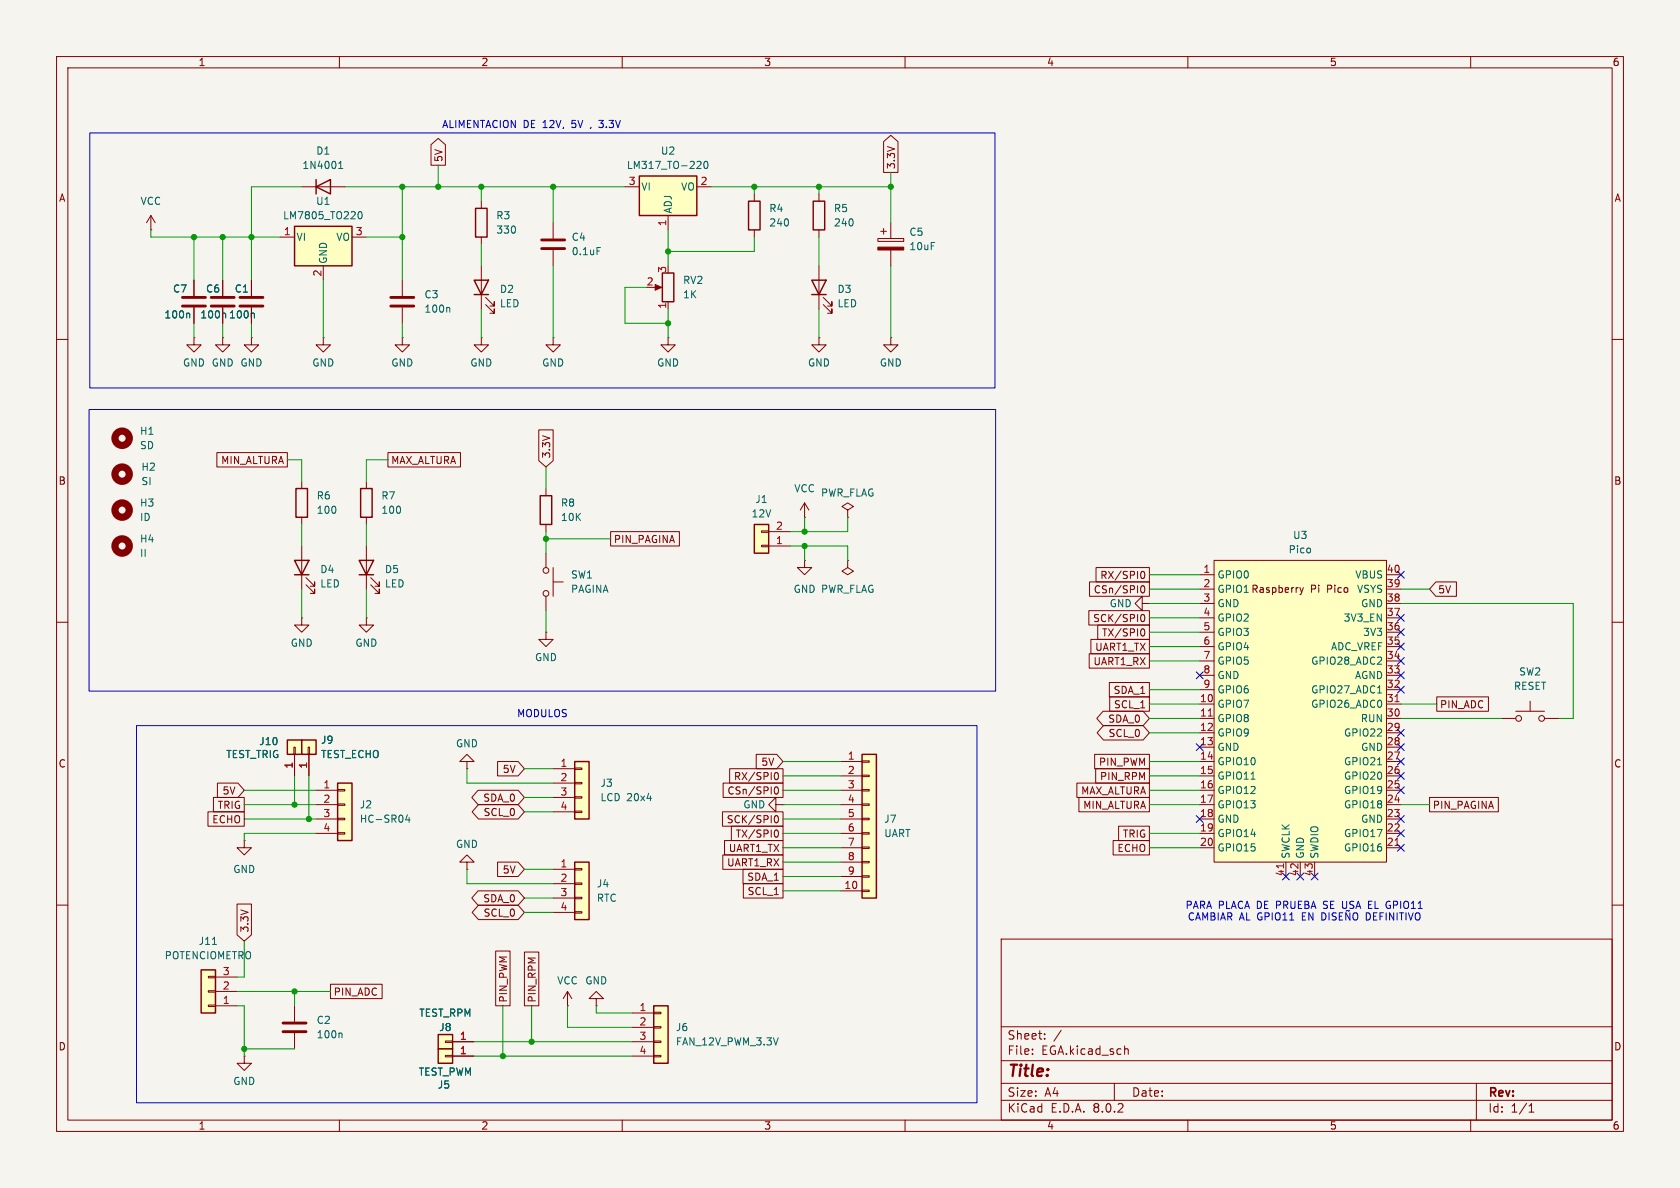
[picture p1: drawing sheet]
<svg xmlns="http://www.w3.org/2000/svg" width="297mm" height="210mm" viewBox="0 0 297 210" stroke-linecap="round" stroke-linejoin="round" font-family="sans-serif">
<path d="M0 0h297v210h-297z" fill="#f5f4ef" stroke="#f5f4ef" stroke-width=".18"/>
<g fill="none" stroke="#840000" stroke-width=".18">
<path d="M10 10h277v190h-277zM12 12h273v186h-273zM60 10v2M110 10v2M160 10v2M210 10v2M260 10v2M10 60h2M285 60h2M96.5 97.8v2.5M142.2 99.1v1.2h1.3l-1.3 1.3-1.2-1.3h1.2M142.2 99.1h.1"/>
<path d="M149.9 99.1v1.2l1 .7-1 .6-1.1-.6 1.1-.7M149.9 99.1h.1M10 110h2M96.5 111.8v1.2h1.3l-1.3 1.3-1.3-1.3h1.3M96.5 111.8h.1M96.5 105.4v2.6M97.8 102.9h1.8M97.8 100.3v5.1M201.9 106.7v-1.3l-1.2 1.3 1.2 1.3v-1.3h1.3M203.2 106.7h.1M285 110h2M265.4 127h2.6"/>
<path d="M268 125.7h5M270.5 124v1.7M273 127h2.6M10 160h2M285 160h2M177 166h108v32h-108zM60 198v2M110 198v2M160 198v2M177 194.5h108M177 191.5h108M177 187.5h108"/>
<path d="M177 181.5h108M182.5 186.3v.1M182.5 185.5v.1M184.7 183.6v.1M184.7 182.8v.1M187.6 182.1l-1.3 2M197 191.5v3M198.9 185.5h.5l.1 .9M210 198v2M260 198v2M261 191.5v6.5M270.3 196.6h.9"/>
<path d="M270.3 195.5l.4-.4v1.5"/>
<circle cx="96.5" cy="100.8" r=".51"/>
<circle cx="96.5" cy="104.9" r=".51"/>
<circle cx="268.5" cy="127" r=".51"/>
<circle cx="272.5" cy="127" r=".51"/>
</g>
<path d="M133.3 92.7h2.6v5.1h-2.6z" fill="#ffffc2"/>
<g fill="none" stroke="#840000" stroke-width=".18">
<path d="M97.8 39.4v2.8M133.3 34.3v1.3M97.8 59.7v1.3h1.3l-1.3 1.2-1.3-1.2h1.3M97.8 59.7h.1M97.8 44.2v2.8M115.6 50.8h1M118.1 59.7v1.3h1.3l-1.3 1.2-1.3-1.2h1.3M118.1 59.7h.1M118.1 53.3v1.3M133.3 40.6v1.3M134.6 93.9h1.3v.2h-1.3zM134.6 96.4h1.3v.2h-1.3z"/>
<path d="M135.9 96.5h3.8M135.9 94h3.8M82.5 152.4h1.3l-1.3-1.3-1.2 1.3h1.2v1.3M82.5 153.7h.1"/>
</g>
<path d="M132.3 35.6h2.1v5h-2.1zM117.1 48.3h2v5h-2zM133.3 92.7h2.6v5.1h-2.6z" fill="none" stroke="#840000" stroke-width=".25"/>
<path d="M95.8 43.9h4M95.8 42.4h4" fill="none" stroke="#840000" stroke-width=".51"/>
<path d="M105.6 43.8h.6" fill="none" stroke="#006464" stroke-width=".18"/>
<path d="M115.8 50.3l1.2 .5-1.2 .5z" fill="#840000" stroke="#840000" stroke-width=".18"/>
<path d="M50.8 130.8h2.5v2.6h-2.5z" fill="#ffffc2"/>
<path d="M51.9 132.1h.3v1.3h-.3zM52.1 133.4v3.8" fill="none" stroke="#840000" stroke-width=".18"/>
<path d="M50.8 130.8h2.5v2.6h-2.5z" fill="none" stroke="#840000" stroke-width=".25"/>
<path d="M53.3 130.8h2.6v2.6h-2.6z" fill="#ffffc2"/>
<path d="M54.5 132.1h.2v1.3h-.2zM54.6 133.4v3.8" fill="none" stroke="#840000" stroke-width=".18"/>
<path d="M53.3 130.8h2.6v2.6h-2.6z" fill="none" stroke="#840000" stroke-width=".25"/>
<path d="M59.7 138.4h2.5v10.2h-2.5z" fill="#ffffc2"/>
<path d="M55.9 139.7h3.8M59.7 139.6h1.3v.2h-1.3zM55.9 142.2h3.8M55.9 144.8h3.8M55.9 147.3h3.8M59.7 147.2h1.3v.2h-1.3zM59.7 144.7h1.3v.2h-1.3zM59.7 142.1h1.3v.3h-1.3z" fill="none" stroke="#840000" stroke-width=".18"/>
<path d="M59.7 138.4h2.5v10.2h-2.5z" fill="none" stroke="#840000" stroke-width=".25"/>
<path d="M72 144l-.3 .9h.8M72.3 144.5v.9" fill="none" stroke="#006464" stroke-width=".18"/>
<path d="M77.5 182.9h2.5v2.5h-2.5z" fill="#ffffc2"/>
<path d="M78.7 184h1.3v.3h-1.3zM80 184.2h3.8" fill="none" stroke="#840000" stroke-width=".18"/>
<path d="M77.5 182.9h2.5v2.5h-2.5z" fill="none" stroke="#840000" stroke-width=".25"/>
<path d="M101.6 152.4h2.5v10.2h-2.5z" fill="#ffffc2"/>
<path d="M97.8 153.7h3.8M97.8 156.2h3.8M97.8 158.8h3.8M101.6 158.6h1.3v.3h-1.3zM101.6 156.1h1.3v.2h-1.3zM101.6 153.5h1.3v.3h-1.3zM97.8 161.3h3.8M101.6 161.2h1.3v.2h-1.3z" fill="none" stroke="#840000" stroke-width=".18"/>
<path d="M101.6 152.4h2.5v10.2h-2.5z" fill="none" stroke="#840000" stroke-width=".25"/>
<path d="M101.6 134.6h2.5v10.2h-2.5z" fill="#ffffc2"/>
<g fill="none" stroke="#840000" stroke-width=".18">
<path d="M53.3 33h7.7M85.1 35.6v1.2M71.1 59.7v1.3h1.3l-1.3 1.2-1.3-1.2h1.3M71.1 59.7h.1M71.1 49.5v2.8M71.1 54.4v2.8M85.1 59.7v1.3h1.3l-1.3 1.2-1.3-1.2h1.3M85.1 59.7h.1M85.1 41.9v1.3M85.1 47v7.6M85.9 53.8l1.5 1.6v-.8v.8h-.8M85.9 52.6l1.5 1.5v-.8v.8h-.8"/>
<path d="M157.5 59.7v1.3h1.2l-1.2 1.2-1.3-1.2h1.3M157.5 59.7h.1M53.3 85.1v1.3M53.3 91.4v1.3M96.5 86.4v1.2M96.5 92.7v1.3M142.2 91.4h.1M142.2 88.9l-.7 1.3M142.2 88.9v2.5M142.2 88.9l.8 1.3M149.9 90.2l1-.7-1-.6-1.1 .6 1.1 .7v1.2M149.9 91.4h.1"/>
<path d="M97.8 135.9h3.8M97.8 138.4h3.8M101.6 138.3h1.3v.3h-1.3zM101.6 135.8h1.3v.2h-1.3zM43.2 148.6v1.3h1.2l-1.2 1.2-1.3-1.2h1.3M43.2 148.6h.1M97.8 141h3.8M97.8 143.5h3.8M101.6 143.4h1.3v.2h-1.3zM101.6 140.8h1.3v.3h-1.3zM52.1 177.8v2.8M43.2 186.7v1.3h1.2l-1.2 1.2-1.3-1.2h1.3"/>
<path d="M43.2 186.7h.1M52.1 182.6v2.8"/>
</g>
<path d="M55.9 33l2.5-1.2v2.5zM55.9 31.8v2.5M84.1 36.8h2v5.1h-2zM83.8 49.5h2.6l-1.3 2.6zM83.8 52.1h2.6M52.3 86.4h2.1v5h-2.1zM95.5 87.6h2v5.1h-2zM101.6 134.6h2.5v10.2h-2.5z" fill="none" stroke="#840000" stroke-width=".25"/>
<path d="M69.1 54.1h4.1M69.1 52.6h4.1M50 182.4h4.1M50 180.8h4.1" fill="none" stroke="#840000" stroke-width=".51"/>
<path d="M59.9 29.8h.7M59.9 28.9l.3-.4v1.3M79.3 54.3l.2 .2v.7M60.3 182.6l.2 .2v.7" fill="none" stroke="#006464" stroke-width=".18"/>
<path d="M52.1 40h10.1v7h-10.1z" fill="#ffffc2"/>
<path d="M52.1 40h10.1v7h-10.1z" fill="none" stroke="#840000" stroke-width=".25"/>
<path d="M49.5 41.9h2.6M57.1 47v2.5M62.2 41.9h2.6M144.8 59.7v1.3h1.2l-1.2 1.2-1.3-1.2h1.3M144.8 59.7h.1" fill="none" stroke="#840000" stroke-width=".18"/>
<path d="M63.4 37.5l.2-.1a.68 .68 0 0 1 .4 .6 .68 .68 0 0 1-.4 .7l-.2-.1-.1-.4z" fill="none" stroke="#006464" stroke-width=".18"/>
<path d="M35.6 171.5h2.5v7.6h-2.5z" fill="#ffffc2"/>
<g fill="none" stroke="#840000" stroke-width=".18">
<path d="M144.8 34.3v1.3M157.5 39.4v2.8M34.3 59.7v1.3h1.3l-1.3 1.2-1.3-1.2h1.3M34.3 59.7h.1M34.3 49.5v2.8M34.3 54.4v2.8M39.4 59.7v1.3h1.2l-1.2 1.2-1.3-1.2h1.3M39.4 59.7h.1M39.4 49.5v2.8M39.4 54.4v2.8M44.4 59.7v1.3h1.3l-1.3 1.2-1.2-1.2h1.2M44.4 59.7h.1"/>
<path d="M44.4 49.5v2.8M44.4 54.4v2.8M57.1 59.7v1.3h1.3l-1.3 1.2-1.2-1.2h1.2M57.1 59.7h.1M144.8 40.6v1.3M144.8 47v7.6M145.5 53.8l1.6 1.6v-.8v.8h-.8M145.5 52.6l1.6 1.5v-.8v.8h-.8M155.2 42.2h4.6v.5h-4.6zM155.7 40.9h1M156.2 40.4v1M157.5 44.2v2.8"/>
<path d="M53.3 96.5v7.6M64.8 85.1v1.3M64.8 91.4v1.3M64.8 96.5v7.6M53.3 109.2v1.3h1.3l-1.3 1.3-1.2-1.3h1.2M53.3 109.2h.1M54.1 103.4l1.5 1.5v-.8v.8h-.7M54.1 102.1l1.5 1.5v-.7v.7h-.7M64.8 109.2v1.3h1.2l-1.2 1.3-1.3-1.3h1.3M64.8 109.2h.1M65.5 103.4l1.6 1.5v-.8v.8h-.8M65.5 102.1l1.6 1.5v-.7v.7h-.8"/>
<path d="M36.8 172.6h1.3v.2h-1.3zM36.8 175.1h1.3v.3h-1.3zM36.8 177.7h1.3v.2h-1.3zM38.1 177.8h3.8M38.1 175.3h3.8M38.1 172.7h3.8"/>
</g>
<path d="M143.8 35.6h2v5h-2zM143.5 49.5h2.5l-1.2 2.6zM143.5 52.1h2.5M52.1 99.1h2.5l-1.3 2.5zM63.5 99.1h2.5l-1.2 2.5zM63.8 86.4h2v5h-2zM52.1 101.6h2.5M63.5 101.6h2.5M35.6 171.5h2.5v7.6h-2.5z" fill="none" stroke="#840000" stroke-width=".25"/>
<path d="M33.4 55.4l.1 .1v.7M39.7 55.4l.2 .1v.7M44.8 55.4l.2 .1v.7M37.6 166.9h.7" fill="none" stroke="#006464" stroke-width=".18"/>
<g fill="none" stroke="#840000" stroke-width="1.3">
<circle cx="21.6" cy="77.5" r="1.27"/>
<circle cx="21.6" cy="96.5" r="1.27"/>
<circle cx="21.6" cy="83.8" r="1.27"/>
<circle cx="21.6" cy="90.2" r="1.27"/>
</g>
<path d="M32.3 54.1h4M32.3 52.6h4M37.3 54.1h4.1M37.3 52.6h4.1M42.4 54.1h4.1M42.4 52.6h4.1" fill="none" stroke="#840000" stroke-width=".51"/>
<path d="M155.2 43.7h4.6v.5h-4.6z" fill="#840000" stroke="#840000" stroke-width=".18"/>
<path d="M77.5 185.4h2.5v2.6h-2.5z" fill="#ffffc2"/>
<path d="M78.7 186.6h1.3v.2h-1.3zM80 186.7h3.8" fill="none" stroke="#840000" stroke-width=".18"/>
<path d="M77.5 185.4h2.5v2.6h-2.5z" fill="none" stroke="#840000" stroke-width=".25"/>
<path d="M113 31.1h10.2v7h-10.2z" fill="#ffffc2"/>
<path d="M113 31.1h10.2v7h-10.2z" fill="none" stroke="#840000" stroke-width=".25"/>
<path d="M26.7 38.1l-.8 1.3M26.7 38.1v2.5M26.7 38.1l.7 1.3M110.5 33h2.5M118.1 38.1v2.5M123.2 33h2.5M26.7 40.6h.1M82.5 134.6h1.3l-1.3-1.2-1.2 1.2h1.2v1.3M82.5 135.9h.1" fill="none" stroke="#840000" stroke-width=".18"/>
<path d="M123.4 28.5l.4 .1 .1 .3-.7 .9h.7M124.6 28.6l.1-.1a.68 .68 0 0 1 .5 .7 .68 .68 0 0 1-.5 .6l-.1-.1-.2-.4z" fill="none" stroke="#006464" stroke-width=".18"/>
<path d="M115.6 177.8h2.5v10.2h-2.5z" fill="#ffffc2"/>
<g fill="none" stroke="#840000" stroke-width=".18">
<path d="M100.3 177.8h.1M100.3 175.3l-.7 1.2M100.3 175.3v2.5M100.3 175.3l.8 1.2M105.4 176.5h1.3l-1.3-1.2-1.3 1.2h1.3v1.3M105.4 177.8h.1M111.8 179.1h3.8M115.6 178.9h1.2v.3h-1.2zM111.8 181.6h3.8M111.8 184.2h3.8M111.8 186.7h3.8M115.6 186.6h1.2v.2h-1.2z"/>
<path d="M115.6 184h1.2v.3h-1.2zM115.6 181.5h1.2v.2h-1.2z"/>
</g>
<path d="M115.6 177.8h2.5v10.2h-2.5z" fill="none" stroke="#840000" stroke-width=".25"/>
<path d="M137.6 183.5l-.4 1.2" fill="none" stroke="#006464" stroke-width=".18"/>
<path d="M214.6 99.1h30.5v53.3h-30.5z" fill="#ffffc2"/>
<g fill="none" stroke="#840000" stroke-width=".18">
<path d="M214.6 99.1h30.5v53.3h-30.5zM212.1 101.6h2.5M212.1 104.1h2.5M212.1 106.7h2.5M212.1 119.4h2.5M212.1 116.8h2.5M212.1 114.3h2.5M212.1 111.8h2.5M212.1 109.2h2.5M229.8 103.9l.3 .8M230.1 104.7l-.3 .4M230.4 103.9l-.3 .8"/>
<path d="M245.1 101.6h2.5M245.1 104.1h2.5M245.1 106.7h2.5M245.1 119.4h2.5M245.1 116.8h2.5M245.1 114.3h2.5M245.1 111.8h2.5M245.1 109.2h2.5M212.1 124.5h2.5M212.1 127h2.5M212.1 129.5h2.5M212.1 132.1h2.5"/>
<path d="M212.1 134.6h2.5M212.1 137.2h2.5M212.1 139.7h2.5M212.1 121.9h2.5M245.1 124.5h2.5M245.1 127h2.5M245.1 129.5h2.5M245.1 132.1h2.5M245.1 134.6h2.5M245.1 137.2h2.5M245.1 139.7h2.5M245.1 121.9h2.5"/>
<path d="M212.1 142.2h2.5M212.1 144.8h2.5M212.1 147.3h2.5M212.1 149.9h2.5M227.3 152.4v2.5M229.9 152.4v2.5M232.4 152.4v2.5M245.1 142.2h2.5M245.1 144.8h2.5M245.1 147.3h2.5M245.1 149.9h2.5"/>
</g>
<path d="M213.6 126.6h.7M246.6 124h.7M226.9 152.7v.7M246.6 149.4h.7" fill="none" stroke="#a90000" stroke-width=".18"/>
<path d="M221.2 137.7h.7M243.5 135.2h.8M243.5 122.5h.8" fill="none" stroke="#006464" stroke-width=".18"/>
<path d="M152.4 133.4h2.5v25.4h-2.5z" fill="#ffffc2"/>
<g fill="none" stroke="#840000" stroke-width=".18">
<path d="M76.2 25.6l1.3-1.1 1.2 1.1v3.6h-2.5zM156.2 25l1.3-1.1 1.3 1.1v5.5h-2.6zM34.3 49.5v2.8M34.3 54.4v2.8M39.4 49.5v2.8M39.4 54.4v2.8M44.4 49.5v2.8M44.4 54.4v2.8M95.2 76h2.6v5.4l-1.3 1.2-1.3-1.2zM38.3 80h12.5v2.6h-12.5zM68.6 80h12.8v2.6h-12.8zM107.9 94h12.2v2.5h-12.2z"/>
<path d="M192.5 107.9h10.7v2.6h-10.7zM192.6 115.6h10.6v2.5h-10.6zM192.6 102.9h10.6v2.5h-10.6zM192.9 113h10.3v2.6h-10.3zM193.8 100.3h9.4v2.6h-9.4zM194.1 110.5h9.1v2.5h-9.1zM201.7 109.1l.1-.4 .2-.1a.68 .68 0 0 1 .4 .7 .68 .68 0 0 1-.4 .6l-.2-.1-.1-.4M201.7 101.2l.3-.2a.68 .68 0 0 1 .4 .6 .68 .68 0 0 1-.4 .7l-.3-.3M201.8 103.6l.2-.1a.68 .68 0 0 1 .4 .7 .68 .68 0 0 1-.4 .6 .84 .84 0 0 1-.2-1.2zM201.8 111.2h.2a.68 .68 0 0 1 .4 .6 .68 .68 0 0 1-.4 .6h-.2M253.8 102.9h3.7v2.5h-3.7l-1.1-1.3zM38.4 138.4h3.7l1.1 1.3-1.1 1.3h-3.7z"/>
<path d="M52.1 133.4v3.8M54.6 133.4v3.8M84.5 139.7h7.1l1.1 1.3-1.1 1.2h-7.1l-1.1-1.2zM88 134.6h3.6l1.1 1.3-1.1 1.3h-3.6zM127.8 138.4h10.6v2.6h-10.6zM129 135.9h9.4v2.5h-9.4zM133.7 133.3h3.6l1.1 1.3-1.1 1.3h-3.6zM136.9 136.8l.3-.2a.68 .68 0 0 1 .4 .6 .68 .68 0 0 1-.4 .6l-.3-.2M137 139.2l.2-.1a.68 .68 0 0 1 .4 .6 .68 .68 0 0 1-.4 .7l-.2-.2-.1-.3zM148.6 134.6h3.8M148.6 137.2h3.8M148.6 139.7h3.8"/>
<path d="M152.4 139.6h1.3v.2h-1.3zM152.4 137h1.3v.3h-1.3zM152.4 134.5h1.3v.2h-1.3zM190.4 138.4h12.8v2.6h-12.8zM193.5 133.3h9.7v2.6h-9.7zM193.7 135.9h9.5v2.5h-9.5zM195 125.7h7.1l1.1 1.3-1.1 1.3h-7.1l-1.1-1.3zM195.1 128.3h7l1.1 1.2-1.1 1.3h-7l-1.1-1.3zM196.1 120.6h7.1v2.6h-7.1zM196.2 123.2h7v2.5h-7zM254 123.2h9.1v2.5h-9.1zM36.8 143.5h6.4v2.6h-6.4z"/>
<path d="M37.7 141h5.5v2.5h-5.5zM41.9 159.8h2.6v5.5l-1.3 1.1-1.3-1.1zM84.5 157.5h7.1l1.1 1.3-1.1 1.2h-7.1l-1.1-1.2zM84.6 142.2h7l1.1 1.3-1.1 1.3h-7l-1.1-1.3zM88 152.4h3.6l1.1 1.3-1.1 1.2h-3.6zM127.7 143.5h10.7v2.6h-10.7zM127.8 151.1h10.6v2.6h-10.6zM128.1 148.6h10.3v2.5h-10.3zM129.3 146h9.1v2.6h-9.1zM131.4 153.7h7v2.5h-7zM131.4 156.2h7v2.6h-7zM136.9 144.7l.1-.4 .2-.1a.68 .68 0 0 1 .4 .6 .68 .68 0 0 1-.4 .7l-.2-.2-.1-.3"/>
<path d="M137.1 146.8l.1-.1a.68 .68 0 0 1 .4 .7 .68 .68 0 0 1-.4 .6l-.1-.1M137.2 142.2v-1.2l-1.3 1.2 1.3 1.3v-1.3h1.2M138.4 142.2h.1M148.6 157.5h3.8M148.6 142.2h3.8M148.6 144.8h3.8M148.6 147.3h3.8M148.6 149.9h3.8M148.6 152.4h3.8M148.6 154.9h3.8M152.4 157.4h1.3v.2h-1.3zM152.4 154.8h1.3v.3h-1.3z"/>
<path d="M152.4 152.3h1.3v.2h-1.3zM152.4 149.7h1.3v.3h-1.3zM152.4 147.2h1.3v.2h-1.3zM152.4 144.7h1.3v.2h-1.3zM152.4 142.1h1.3v.3h-1.3zM190.7 141h12.5v2.5h-12.5zM196.8 148.6h6.4v2.5h-6.4zM197.8 146h5.4v2.6h-5.4zM252.7 141h12.2v2.5h-12.2zM58.4 174h9.2v2.5h-9.2zM84.6 160h7l1.1 1.3-1.1 1.3h-7l-1.1-1.3zM87.6 168.1h2.6v9.7h-2.6z"/>
<path d="M92.7 168.3h2.6v9.5h-2.6zM80 186.7h3.8M80 184.2h3.8"/>
</g>
<path d="M152.4 133.4h2.5v25.4h-2.5z" fill="none" stroke="#840000" stroke-width=".25"/>
<g fill="none" stroke="#0000c2" stroke-width=".18">
<path d="M15.9 23.5h160v45.1h-160zM104.5 22.5l-.1 .2M105.9 21.3h.7M105.9 22.4l.1 .2M15.7 72.4h160.3v49.8h-160.3zM24.1 128.3h148.6v66.6h-148.6zM230.2 162h.5M230.2 161.4v1.2h.6M232.1 161.4v1.2l-.7-1.2v1.2M234 161.4h-.3v1.2a.67 .67 0 0 0 .7-.4 .67 .67 0 0 0-.2-.8M235 161.4v1.2M235.6 161.5v.3l.5 .3 .1 .3-.2 .2h-.5"/>
<path d="M236.8 162h.4M236.8 161.4v1.2h.6M238.6 161.4v1.2l-.7-1.2v1.2M239.4 161.4a.81 .81 0 0 0 .1 1.2 .43 .43 0 0 0 .5-.4v-.4l-.1-.4M241.5 161.4v1.2h.4"/>
</g>
<g fill="none" stroke="#009600" stroke-width=".18">
<path d="M53.3 33h-8.9v16.5M61 33h49.5M71.1 33v16.5M77.5 29.2v3.8M85.1 33v2.6M97.8 33v6.4M125.7 33h31.8M133.3 33v1.3M144.8 33v1.3M157.5 30.5v8.9M26.7 40.6v1.3h22.8M34.3 41.9v7.6"/>
<path d="M34.3 57.2v2.5M39.4 41.9v7.6M39.4 57.2v2.5M44.4 57.2v2.5M57.1 49.5v10.2M64.8 41.9h6.3M71.1 57.2v2.5M85.1 43.2v3.8M85.1 54.6v5.1M97.8 47v12.7M114.3 50.8h-3.8v6.4h7.6M118.1 40.6v6.4"/>
<path d="M118.1 54.6v5.1M133.3 41.9v2.6h-15.2M144.8 41.9v5.1M144.8 54.6v5.1M157.5 47v12.7M50.8 81.3h2.5v3.8M53.3 92.7v3.8M64.8 92.7v3.8M68.6 81.3h-3.8v3.8M96.5 95.3h11.4M96.5 82.6v3.8M96.5 94v3.8"/>
<path d="M139.7 96.5h10.2v2.6M142.2 91.4v2.6M142.2 96.5v2.6M149.9 91.4v2.6h-10.2M53.3 104.1v5.1M64.8 104.1v5.1M96.5 108v3.8M203.2 109.2h8.9M203.2 111.8h8.9M203.2 114.3h8.9M203.2 106.7h8.9M203.2 104.1h8.9"/>
<path d="M203.2 116.8h8.9M203.2 101.6h8.9M247.6 106.7h30.5v20.3h-2.5M247.6 104.1h5.1M43.2 139.7h12.7M52.1 137.2v5M54.6 137.2v7.6M82.5 135.9v2.5h15.3M92.7 135.9h5.1M138.4 137.2h10.2M138.4 134.6h10.2M138.4 139.7h10.2"/>
<path d="M203.2 137.2h8.9M203.2 134.6h8.9M203.2 139.7h8.9M203.2 129.5h8.9M203.2 121.9h8.9M203.2 127h8.9M203.2 124.5h8.9M247.6 127h17.8M247.6 124.5h6.4M43.2 142.2h12.7M43.2 144.8h12.7M55.9 147.3h-12.7v1.3"/>
<path d="M82.5 153.7v2.5h15.3M92.7 141h5.1M92.7 153.7h5.1M92.7 143.5h5.1M92.7 158.8h5.1M138.4 142.2h10.2M138.4 144.8h10.2M138.4 147.3h10.2M138.4 152.4h10.2M138.4 157.5h10.2M138.4 154.9h10.2M138.4 149.9h10.2"/>
<path d="M203.2 142.2h8.9M203.2 147.3h8.9M203.2 149.9h8.9M247.6 142.2h5.1M41.9 177.8h1.3v8.9M41.9 175.3h16.5M43.2 166.4v6.3h-1.3M52.1 175.3v2.5M88.9 177.8v8.9M92.7 161.3h5.1M94 177.8v6.4M100.3 177.8v3.8h11.5"/>
<path d="M105.4 177.8v1.3h6.4M43.2 185.4h8.9M83.8 184.2h28M83.8 186.7h28"/>
</g>
<g fill="none" stroke="#000084" stroke-width=".18">
<path d="M211.5 118.8l1.2 1.2M212.7 118.8l-1.2 1.2M247 108.6l1.3 1.2M247 116.2l1.3 1.2M247 101l1.3 1.2M247 111.2l1.3 1.2M247 113.7l1.3 1.2M247 118.8l1.3 1.2M248.3 108.6l-1.3 1.2M248.3 116.2l-1.3 1.2M248.3 101l-1.3 1.2M248.3 111.2l-1.3 1.2"/>
<path d="M248.3 113.7l-1.3 1.2M248.3 118.8l-1.3 1.2M211.5 131.5l1.2 1.2M212.7 131.5l-1.2 1.2M247 139.1l1.3 1.2M247 128.9l1.3 1.2M247 136.6l1.3 1.2M247 134l1.3 1.2M247 121.3l1.3 1.2M247 131.5l1.3 1.2M248.3 139.1l-1.3 1.2M248.3 128.9l-1.3 1.2"/>
<path d="M248.3 136.6l-1.3 1.2M248.3 134l-1.3 1.2M248.3 121.3l-1.3 1.2M248.3 131.5l-1.3 1.2M211.5 144.2l1.2 1.2M212.7 144.2l-1.2 1.2M226.7 154.3l1.2 1.2M227.9 154.3l-1.2 1.2M229.3 154.3l1.2 1.2M230.5 154.3l-1.2 1.2M231.8 154.3l1.2 1.2M233 154.3l-1.2 1.2"/>
<path d="M247 146.7l1.3 1.2M247 149.3l1.3 1.2M247 144.2l1.3 1.2M248.3 146.7l-1.3 1.2M248.3 149.3l-1.3 1.2M248.3 144.2l-1.3 1.2"/>
</g>
<path d="M33.4 55.4l.1 .1v.7M39.7 55.4l.2 .1v.7M44.8 55.4l.2 .1v.7" fill="none" stroke="#006464" stroke-width=".18"/>
<g fill="#009600" stroke="#009600" stroke-width=".18">
<circle cx="96.5" cy="95.3" r=".46"/>
<circle cx="34.3" cy="41.9" r=".46"/>
<circle cx="118.1" cy="57.2" r=".46"/>
<circle cx="44.4" cy="41.9" r=".46"/>
<circle cx="71.1" cy="41.9" r=".46"/>
<circle cx="71.1" cy="33" r=".46"/>
<circle cx="77.5" cy="33" r=".46"/>
<circle cx="39.4" cy="41.9" r=".46"/>
<circle cx="88.9" cy="186.7" r=".46"/>
<circle cx="94" cy="184.2" r=".46"/>
<circle cx="52.1" cy="142.2" r=".46"/>
<circle cx="52.1" cy="175.3" r=".46"/>
<circle cx="43.2" cy="185.4" r=".46"/>
<circle cx="54.6" cy="144.8" r=".46"/>
<circle cx="118.1" cy="44.5" r=".46"/>
<circle cx="97.8" cy="33" r=".46"/>
<circle cx="133.3" cy="33" r=".46"/>
<circle cx="144.8" cy="33" r=".46"/>
<circle cx="157.5" cy="33" r=".46"/>
<circle cx="85.1" cy="33" r=".46"/>
<circle cx="142.2" cy="94" r=".46"/>
<circle cx="142.2" cy="96.5" r=".46"/>
</g>
<text font-size="2.8" fill="#840000" x="178" y="190.9">Title:</text>
<g font-size="2.1" fill="#840000">
<text x="178" y="184">Sheet:</text>
<text x="178" y="186.7">File:</text>
<text x="184.1" y="186.7">EGA.kicad_sch</text>
<text x="178" y="196.9">KiCad</text>
<text x="178" y="194.1">Size:</text>
<text x="184.7" y="194.1">A4</text>
<text x="185.7" y="196.9">E.D.A.</text>
<text x="193.3" y="196.9">8.0.2</text>
<text x="200" y="194.1">Date:</text>
<text x="263" y="194.3">Rev:</text>
<text x="263" y="196.9">Id:</text>
<text x="267.1" y="196.9">1/1</text>
</g>
<g font-size="1.8" fill="#840000">
<text x="35" y="11.9">1</text>
<text x="85" y="11.9">2</text>
<text x="135" y="11.9">3</text>
<text x="185" y="11.9">4</text>
<text x="235" y="11.9">5</text>
<text x="285" y="11.9">6</text>
<text x="78.4" y="28.7" transform="rotate(-90 78.4 28.7)">5V</text>
<text x="10.3" y="35.9">A</text>
<text x="158.4" y="30" transform="rotate(-90 158.4 30)">3.3V</text>
<text x="285.3" y="35.9">A</text>
<text x="39" y="82.2">MIN_ALTURA</text>
<text x="69.1" y="82.2">MAX_ALTURA</text>
<text x="97.5" y="81.1" transform="rotate(-90 97.5 81.1)">3.3V</text>
<text x="10.3" y="85.9">B</text>
<text x="285.3" y="85.9">B</text>
<text x="108.4" y="96.2">PIN_PAGINA</text>
<text x="193.3" y="105.1">CSn/SPI0</text>
<text x="194.4" y="102.6">RX/SPI0</text>
<text x="231.7" y="105">Pi</text>
<text x="234.7" y="105">Pico</text>
<text x="254.2" y="105.1">5V</text>
<text x="193.1" y="110.2">SCK/SPI0</text>
<text x="194.7" y="112.7">TX/SPI0</text>
<text x="193.2" y="117.8">UART1_RX</text>
<text x="193.5" y="115.3">UART1_TX</text>
<text x="196.8" y="122.9">SDA_1</text>
<text x="196.8" y="125.4">SCL_1</text>
<text x="254.5" y="125.4">PIN_ADC</text>
<text x="195.8" y="128">SDA_0</text>
<text x="195.9" y="130.5">SCL_0</text>
<text x="10.3" y="135.9">C</text>
<text x="88.8" y="136.8">5V</text>
<text x="134.5" y="135.6">5V</text>
<text x="194.2" y="135.6">PIN_PWM</text>
<text x="285.3" y="135.9">C</text>
<text x="38.4" y="143.2">TRIG</text>
<text x="39.2" y="140.7">5V</text>
<text x="85.3" y="141.9">SDA_0</text>
<text x="128.5" y="140.7">CSn/SPI0</text>
<text x="129.6" y="138.1">RX/SPI0</text>
<text x="191" y="140.7">MAX_ALTURA</text>
<text x="191.4" y="143.2">MIN_ALTURA</text>
<text x="194.4" y="138.1">PIN_RPM</text>
<text x="253.2" y="143.2">PIN_PAGINA</text>
<text x="37.4" y="145.7">ECHO</text>
<text x="85.4" y="144.5">SCL_0</text>
<text x="128.4" y="145.7">SCK/SPI0</text>
<text x="129.9" y="148.3">TX/SPI0</text>
<text x="198.4" y="148.3">TRIG</text>
<text x="88.8" y="154.6">5V</text>
<text x="128.4" y="153.4">UART1_RX</text>
<text x="128.7" y="150.8">UART1_TX</text>
<text x="132" y="155.9">SDA_1</text>
<text x="197.4" y="150.8">ECHO</text>
<text x="85.3" y="159.7">SDA_0</text>
<text x="132.1" y="158.4">SCL_1</text>
<text x="44.1" y="164.9" transform="rotate(-90 44.1 164.9)">3.3V</text>
<text x="85.4" y="162.2">SCL_0</text>
<text x="58.9" y="176.2">PIN_ADC</text>
<text x="89.9" y="177.3" transform="rotate(-90 89.9 177.3)">PIN_PWM</text>
<text x="94.9" y="177.3" transform="rotate(-90 94.9 177.3)">PIN_RPM</text>
<text x="10.3" y="185.9">D</text>
<text x="285.3" y="185.9">D</text>
<text x="35" y="199.9">1</text>
<text x="85" y="199.9">2</text>
<text x="135" y="199.9">3</text>
<text x="185" y="199.9">4</text>
<text x="235" y="199.9">5</text>
<text x="285" y="199.9">6</text>
</g>
<g font-size="1.8" fill="#0000c2">
<text x="78.1" y="22.8">ALIMENTACION DE 12V,</text>
<text x="101.4" y="22.8">5V</text>
<text x="106.6" y="22.8">3.3V</text>
<text x="91.3" y="127">MODULOS</text>
<text x="209.5" y="160.9">PARA PLACA DE PRUEBA</text>
<text x="234.4" y="160.9">SE USA EL GPIO11</text>
<text x="209.9" y="162.9">CAMBIAR AL GPIO11</text>
<text x="242.2" y="162.9">DEFINITIVO</text>
</g>
<g font-size="1.8" fill="#006464">
<text x="55.8" y="27.5">D1</text>
<text x="116.7" y="27.5">U2</text>
<text x="53.4" y="30.1">1N4001</text>
<text x="110.7" y="30.1">LM317_TO-220</text>
<text x="113.3" y="33.9">VI</text>
<text x="120.3" y="33.9">VO</text>
<text x="24.8" y="36.4">VCC</text>
<text x="49.9" y="39">LM7805_TO220</text>
<text x="55.8" y="36.4">U1</text>
<text x="87.6" y="39">R3</text>
<text x="87.6" y="41.5">330</text>
<text x="119" y="37.8" transform="rotate(-90 119 37.8)">ADJ</text>
<text x="135.9" y="37.7">R4</text>
<text x="135.9" y="40.2">240</text>
<text x="147.3" y="37.7">R5</text>
<text x="147.3" y="40.2">240</text>
<text x="160.7" y="41.9">C5</text>
<text x="52.3" y="42.8">VI</text>
<text x="58" y="46.7" transform="rotate(-90 58 46.7)">GND</text>
<text x="59.4" y="42.8">VO</text>
<text x="101" y="42.8">C4</text>
<text x="101" y="45.3">0.1uF</text>
<text x="160.7" y="44.4">10uF</text>
<text x="30.5" y="51.9">C7</text>
<text x="36.3" y="51.9">C6</text>
<text x="41.4" y="51.9">C1</text>
<text x="74.9" y="52.9">C3</text>
<text x="88.3" y="52">D2</text>
<text x="120.7" y="50.4">RV2</text>
<text x="120.7" y="52.9">1K</text>
<text x="148" y="52">D3</text>
<text x="29" y="56.5">100n</text>
<text x="35.3" y="56.5">100n</text>
<text x="40.4" y="56.5">100n</text>
<text x="74.9" y="55.5">100n</text>
<text x="88.3" y="54.5">LED</text>
<text x="148" y="54.5">LED</text>
<text x="32.3" y="65">GND GND GND</text>
<text x="55.1" y="65">GND</text>
<text x="69.1" y="65">GND</text>
<text x="83.1" y="65">GND</text>
<text x="95.8" y="65">GND</text>
<text x="116.1" y="65">GND</text>
<text x="142.7" y="65">GND</text>
<text x="155.4" y="65">GND</text>
<text x="24.6" y="77.1">H1</text>
<text x="24.6" y="79.6">SD</text>
<text x="24.9" y="83.4">H2</text>
<text x="24.6" y="89.8">H3</text>
<text x="24.9" y="86">SI</text>
<text x="55.9" y="88.5">R6</text>
<text x="67.3" y="88.5">R7</text>
<text x="99.1" y="89.8">R8</text>
<text x="133.4" y="89.1">J1</text>
<text x="140.3" y="87.2">VCC</text>
<text x="145" y="88">PWR_FLAG</text>
<text x="24.6" y="92.3">ID</text>
<text x="55.9" y="91">100</text>
<text x="67.3" y="91">100</text>
<text x="99.1" y="92.3">10K</text>
<text x="132.8" y="91.7">12V</text>
<text x="228.5" y="95.5">U3</text>
<text x="24.6" y="96.1">H4</text>
<text x="24.6" y="98.7">II</text>
<text x="56.5" y="101.5">D4</text>
<text x="68" y="101.5">D5</text>
<text x="227.7" y="98">Pico</text>
<text x="56.5" y="104.1">LED</text>
<text x="68" y="104.1">LED</text>
<text x="100.8" y="105">PAGINA</text>
<text x="100.8" y="102.5">SW1</text>
<text x="140.2" y="105">GND PWR_FLAG</text>
<text x="196.1" y="107.5">GND</text>
<text x="215.1" y="102.5">GPIO0</text>
<text x="215.1" y="105">GPIO1 Raspberry</text>
<text x="215.1" y="107.5">GND</text>
<text x="239.5" y="102.5">VBUS</text>
<text x="239.8" y="105">VSYS</text>
<text x="240.5" y="107.5">GND</text>
<text x="215.1" y="110.1">GPIO2</text>
<text x="215.1" y="112.6">GPIO3</text>
<text x="237.4" y="110.1">3V3_EN</text>
<text x="240.9" y="112.6">3V3</text>
<text x="51.3" y="114.5">GND</text>
<text x="62.7" y="114.5">GND</text>
<text x="94.5" y="117.1">GND</text>
<text x="215.1" y="115.2">GPIO4</text>
<text x="215.1" y="117.7">GPIO5</text>
<text x="231.7" y="117.7">GPIO28_ADC2</text>
<text x="235.2" y="115.2">ADC_VREF</text>
<text x="268.5" y="119.6">SW2</text>
<text x="215.1" y="125.3">GPIO7</text>
<text x="215.1" y="120.2">GND</text>
<text x="215.1" y="122.8">GPIO6</text>
<text x="231.7" y="125.3">GPIO26_ADC0</text>
<text x="231.7" y="122.8">GPIO27_ADC1</text>
<text x="239.4" y="120.2">AGND</text>
<text x="267.5" y="122.1">RESET</text>
<text x="45.7" y="131.9">J10</text>
<text x="56.7" y="131.7">J9</text>
<text x="215.1" y="127.9">GPIO8</text>
<text x="215.1" y="130.4">GPIO9</text>
<text x="237.5" y="130.4">GPIO22</text>
<text x="240.5" y="127.9">RUN</text>
<text x="39.9" y="134.2">TEST_TRIG</text>
<text x="56.7" y="134.2">TEST_ECHO</text>
<text x="80.5" y="132.3">GND</text>
<text x="215.1" y="132.9">GND</text>
<text x="215.1" y="135.5">GPIO10</text>
<text x="237.5" y="135.5">GPIO21</text>
<text x="240.5" y="132.9">GND</text>
<text x="63.5" y="143.1">J2</text>
<text x="106.1" y="139.3">J3</text>
<text x="106.1" y="141.8">LCD 20x4</text>
<text x="131.3" y="143.1">GND</text>
<text x="215.1" y="138">GPIO11</text>
<text x="215.1" y="140.6">GPIO12</text>
<text x="215.1" y="143.1">GPIO13</text>
<text x="237.5" y="143.1">GPIO18</text>
<text x="237.5" y="140.6">GPIO19</text>
<text x="237.5" y="138">GPIO20</text>
<text x="63.5" y="145.6">HC-SR04</text>
<text x="156.2" y="145.6">J7</text>
<text x="156.2" y="148.2">UART</text>
<text x="215.1" y="145.6">GND</text>
<text x="215.1" y="148.2">GPIO14</text>
<text x="237.5" y="148.2">GPIO17</text>
<text x="240.5" y="145.6">GND</text>
<text x="41.1" y="154.5">GND</text>
<text x="80.5" y="150.1">GND</text>
<text x="215.1" y="150.7">GPIO15</text>
<text x="228.2" y="151.9" transform="rotate(-90 228.2 151.9)">SWCLK</text>
<text x="230.7" y="151.9" transform="rotate(-90 230.7 151.9)">GND</text>
<text x="233.3" y="151.9" transform="rotate(-90 233.3 151.9)">SWDIO</text>
<text x="237.5" y="150.7">GPIO16</text>
<text x="105.4" y="157.1">J4</text>
<text x="105.4" y="159.6">RTC</text>
<text x="35" y="167.2">J11</text>
<text x="29" y="169.8">POTENCIOMETRO</text>
<text x="74" y="179.9">TEST_RPM</text>
<text x="98.4" y="174.2">VCC GND</text>
<text x="55.9" y="181.2">C2</text>
<text x="55.9" y="183.7">100n</text>
<text x="77.5" y="182.5">J8</text>
<text x="119.4" y="182.5">J6</text>
<text x="119.4" y="185">FAN_12V_PWM_3.3V</text>
<text x="41.1" y="192">GND</text>
<text x="73.9" y="190.3">TEST_PWM</text>
<text x="77.3" y="192.6">J5</text>
</g>
<g font-size="1.8" fill="#a90000">
<text x="111.1" y="32.8">3</text>
<text x="123.8" y="32.8">2</text>
<text x="50.1" y="41.7">1</text>
<text x="62.8" y="41.7">3</text>
<text x="117.9" y="40.1" transform="rotate(-90 117.9 40.1)">1</text>
<text x="56.9" y="49" transform="rotate(-90 56.9 49)">2</text>
<text x="114.2" y="50.5">2</text>
<text x="117.9" y="48.3" transform="rotate(-90 117.9 48.3)">3</text>
<text x="117.9" y="54.7" transform="rotate(-90 117.9 54.7)">1</text>
<text x="137.1" y="93.7">2</text>
<text x="137.1" y="96.3">1</text>
<text x="212.7" y="101.3">1</text>
<text x="245.1" y="101.3">40</text>
<text x="212.7" y="103.9">2</text>
<text x="212.7" y="106.4">3</text>
<text x="245.1" y="106.4">38</text>
<text x="245.1" y="103.9">39</text>
<text x="212.7" y="109">4</text>
<text x="212.7" y="111.5">5</text>
<text x="245.1" y="111.5">36</text>
<text x="245.1" y="109">37</text>
<text x="212.7" y="114">6</text>
<text x="212.7" y="116.6">7</text>
<text x="212.7" y="119.1">8</text>
<text x="245.1" y="119.1">33</text>
<text x="245.1" y="116.6">34</text>
<text x="245.1" y="114">35</text>
<text x="212" y="124.2">10</text>
<text x="212.7" y="121.7">9</text>
<text x="245.1" y="124.2">31</text>
<text x="245.1" y="121.7">32</text>
<text x="212" y="126.7">11</text>
<text x="212" y="129.3">12</text>
<text x="212" y="131.8">13</text>
<text x="245.1" y="131.8">28</text>
<text x="245.1" y="129.3">29</text>
<text x="245.1" y="126.7">30</text>
<text x="51.8" y="136" transform="rotate(-90 51.8 136)">1</text>
<text x="54.4" y="136" transform="rotate(-90 54.4 136)">1</text>
<text x="99" y="135.6">1</text>
<text x="149.8" y="134.4">1</text>
<text x="149.8" y="136.9">2</text>
<text x="212" y="134.4">14</text>
<text x="212" y="136.9">15</text>
<text x="245.1" y="136.9">26</text>
<text x="245.1" y="134.4">27</text>
<text x="57.1" y="139.4">1</text>
<text x="57.1" y="142">2</text>
<text x="99" y="138.2">2</text>
<text x="99" y="140.7">3</text>
<text x="99" y="143.3">4</text>
<text x="149.8" y="139.4">3</text>
<text x="149.8" y="142">4</text>
<text x="212" y="139.4">16</text>
<text x="212" y="142">17</text>
<text x="245.1" y="142">24</text>
<text x="245.1" y="139.4">25</text>
<text x="57.1" y="144.5">3</text>
<text x="57.1" y="147.1">4</text>
<text x="149.8" y="144.5">5</text>
<text x="149.8" y="147.1">6</text>
<text x="149.8" y="149.6">7</text>
<text x="212" y="144.5">18</text>
<text x="212" y="147.1">19</text>
<text x="212" y="149.6">20</text>
<text x="245.1" y="149.6">21</text>
<text x="245.1" y="147.1">22</text>
<text x="245.1" y="144.5">23</text>
<text x="99" y="153.4">1</text>
<text x="99" y="156">2</text>
<text x="149.8" y="152.1">8</text>
<text x="149.8" y="154.7">9</text>
<text x="227.1" y="155" transform="rotate(-90 227.1 155)">41</text>
<text x="229.6" y="155" transform="rotate(-90 229.6 155)">42</text>
<text x="232.2" y="155" transform="rotate(-90 232.2 155)">43</text>
<text x="99" y="158.5">3</text>
<text x="99" y="161">4</text>
<text x="149.2" y="157.2">10</text>
<text x="39.3" y="172.5">3</text>
<text x="39.3" y="177.5">1</text>
<text x="39.3" y="175">2</text>
<text x="113" y="178.8">1</text>
<text x="81.2" y="183.9">1</text>
<text x="113" y="181.4">2</text>
<text x="113" y="183.9">3</text>
<text x="81.2" y="186.4">1</text>
<text x="113" y="186.4">4</text>
</g>
</svg>
